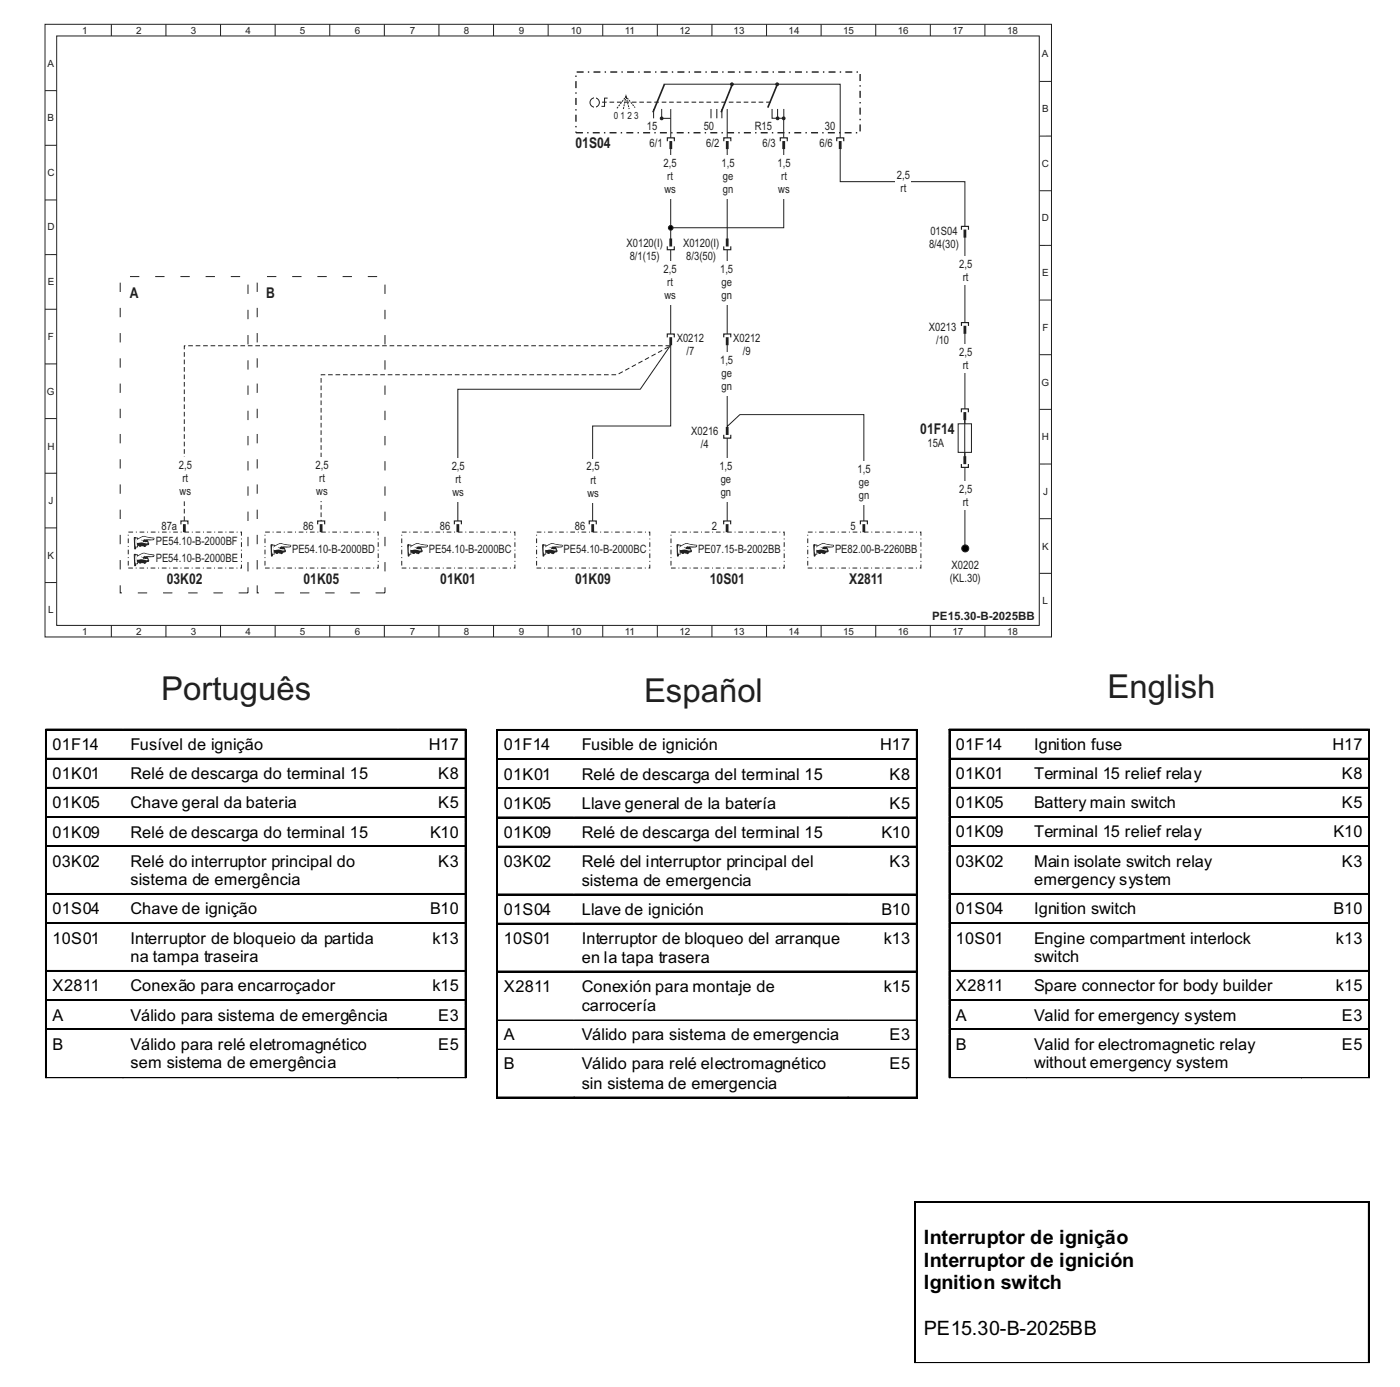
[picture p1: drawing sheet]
<svg xmlns="http://www.w3.org/2000/svg" width="300mm" height="297mm" viewBox="0 0 300 297" stroke-linecap="round" stroke-linejoin="round" font-family="sans-serif">
<g fill="none" stroke="#231f20" stroke-width=".21">
<path d="M9.6 5.2h215.7v131.2h-215.7zM12.1 7.7h210.6v126.2h-210.6zM12.2 19.4h-2.6M23.9 5.2v2.5M35.6 5.2v2.5M47.3 5.2v2.5M59 5.2v2.5M70.7 5.2v2.5M82.4 5.2v2.5M94.1 5.2v2.5M105.8 5.2v2.5M117.5 5.2v2.5"/>
<path d="M129.2 5.2v2.5M140.9 5.2v2.5M152.6 5.2v2.5M164.3 5.2v2.5M176 5.2v2.5M187.7 5.2v2.5M199.4 5.2v2.5M211.1 5.2v2.5M225.3 17.4h-2.5M12.2 31.1h-2.6M143.7 30.5v43.4l-6.5 9.5h-39.1v29.9M155.8 31.2v81.7"/>
<path d="M167.9 30.5v18.3h-24.2M180 31.1v7.8h26.8v79M225.3 29.1h-2.5M12.2 42.8h-2.6M12.2 54.5h-2.6M225.3 40.8h-2.5M225.3 52.5h-2.5M12.2 66.2h-2.6M12.2 77.9h-2.6M143.7 73.6v17.6h-16.7v21.3M225.3 64.2l-2.5 .1M225.3 76h-2.5"/>
<path d="M12.2 89.6h-2.6M155.8 91.3l2.8-2.5h26.5v23.7M225.3 87.7h-2.5M225.3 99.4h-2.5M12.2 101.3h-2.6M12.2 113h-2.6M225.3 111.1h-2.5M12.2 124.7h-2.6M23.9 133.9v2.5M35.6 133.9v2.5M47.3 133.9v2.5M59 133.9v2.5"/>
<path d="M70.7 133.9v2.5M82.4 133.9v2.5M94.1 133.9v2.5M105.8 133.9v2.5M117.5 133.9v2.5M129.2 133.9v2.5M140.9 133.9v2.5M152.6 133.9v2.5M164.3 133.9v2.5M176 133.9v2.5M187.7 133.9v2.5M199.4 133.9v2.5"/>
<path d="M211.1 133.9v2.5M225.3 122.8h-2.5"/>
</g>
<path d="M39.5 111.6v-37.6h104.2l-11.5 6.2h-63.4v32.3" fill="none" stroke="#231f20" stroke-width=".21" stroke-dasharray="1 .6" stroke-linecap="butt"/>
<g fill="#fff">
<path d="M191.9 35.9h3.4v6h-3.4z" fill-rule="evenodd"/>
<path d="M205.2 55h3.4v6h-3.4z" fill-rule="evenodd"/>
<path d="M205.2 73.8h3.4v6h-3.4z" fill-rule="evenodd"/>
<path d="M205.2 103.2h3.4v6h-3.4z" fill-rule="evenodd"/>
<path d="M142 33.2h3.3v9.4h-3.3z" fill-rule="evenodd"/>
<path d="M142 56h3.3v9.4h-3.3z" fill-rule="evenodd"/>
<path d="M154.1 56h3.3v9.4h-3.3z" fill-rule="evenodd"/>
<path d="M125.5 98.3h3.3v9.3h-3.3z" fill-rule="evenodd"/>
<path d="M96.6 98.1h3.2v9.3h-3.2z" fill-rule="evenodd"/>
<path d="M154.1 75.4h3.3v9.4h-3.3z" fill-rule="evenodd"/>
<path d="M153.9 98.2h3.3v9.3h-3.3z" fill-rule="evenodd"/>
<path d="M183.6 98.8h3.2v9.3h-3.2z" fill-rule="evenodd"/>
<path d="M67.4 98h3.3v9.3h-3.3z" fill-rule="evenodd"/>
<path d="M38.1 98h3.3v9.3h-3.3z" fill-rule="evenodd"/>
<path d="M154.4 33.2h3.3v9.4h-3.3z" fill-rule="evenodd"/>
<path d="M166.4 33.2h3.3v9.4h-3.3z" fill-rule="evenodd"/>
</g>
<path d="M173.1 113.9h24.2v7.7h-24.2z" fill="none" stroke="#231f20" stroke-width=".21" stroke-dasharray="1 .6 .2 .6" stroke-linecap="butt"/>
<path d="M178.4 116.7l.1 .1z" fill-rule="evenodd" fill="#fff"/>
<path d="M174.4 116.7h.7v.3l.6-.3a2.18 2.18 0 0 1 2 0l.8 .1 .1 .2-1.6 .1 .4 1-.5 .2-.3 .3-.5-.3-.4 .2h-.2l-.4-.3v.5h-.4l-.1 .4z" fill-rule="evenodd" fill="#231f20" stroke="#231f20" stroke-width=".21"/>
<g fill="#fff">
<path d="M174.7 116.8h.3v1.8h-.3z" fill-rule="evenodd"/>
<path d="M178.2 116.8h.4z" fill-rule="evenodd"/>
<path d="M174.9 117.2a2.22 2.22 0 0 1 2.8-.5l.8 .2-.5 .1-1.4-.1-.4 .4-.4-.2a1.15 1.15 0 0 0 1.3 .5l.2 .2a.79 .79 0 0 1-1-.1h-1.4l-.1-.3z" fill-rule="evenodd"/>
<path d="M184.6 111.6h1v.9h-1z" fill-rule="evenodd"/>
</g>
<path d="M185.9 112.3v-.7h-1.5v.7" fill="none" stroke="#231f20" stroke-width=".25"/>
<path d="M185.1 112.2v1.8" fill="none" stroke="#231f20" stroke-width=".6" stroke-linecap="butt"/>
<path d="M143.8 113.9h24.2v7.7h-24.2z" fill="none" stroke="#231f20" stroke-width=".21" stroke-dasharray="1 .6 .2 .6" stroke-linecap="butt"/>
<path d="M149.1 116.7l.1 .1z" fill-rule="evenodd" fill="#fff"/>
<path d="M145.1 116.7h.7v.3l.6-.3a2.18 2.18 0 0 1 2 0l.8 .1 .1 .2-1.6 .1 .4 1-.5 .2-.3 .3-.5-.3-.4 .2h-.2l-.4-.3v.5h-.4l-.1 .4z" fill-rule="evenodd" fill="#231f20" stroke="#231f20" stroke-width=".21"/>
<g fill="#fff">
<path d="M145.4 116.8h.3v1.8h-.3z" fill-rule="evenodd"/>
<path d="M148.9 116.8h.4z" fill-rule="evenodd"/>
<path d="M145.6 117.2a2.22 2.22 0 0 1 2.8-.5l.8 .2-.5 .1-1.4-.1-.4 .4-.4-.2a1.15 1.15 0 0 0 1.3 .5l.2 .2a.79 .79 0 0 1-1-.1h-1.4l-.1-.3z" fill-rule="evenodd"/>
<path d="M155.3 111.6h1v.9h-1z" fill-rule="evenodd"/>
</g>
<path d="M156.6 112.3v-.7h-1.5v.7" fill="none" stroke="#231f20" stroke-width=".25"/>
<path d="M155.8 112.2v1.8" fill="none" stroke="#231f20" stroke-width=".6" stroke-linecap="butt"/>
<path d="M86.1 113.9h24.2v7.7h-24.2z" fill="none" stroke="#231f20" stroke-width=".21" stroke-dasharray="1 .6 .2 .6" stroke-linecap="butt"/>
<path d="M91.4 116.7l.1 .1z" fill-rule="evenodd" fill="#fff"/>
<path d="M87.4 116.7h.7v.3l.6-.3a2.18 2.18 0 0 1 2 0l.8 .1 .1 .2-1.6 .1 .4 1-.5 .2-.3 .3-.5-.3-.4 .2h-.2l-.4-.3v.5h-.4l-.1 .4z" fill-rule="evenodd" fill="#231f20" stroke="#231f20" stroke-width=".21"/>
<g fill="#fff">
<path d="M87.7 116.8h.3v1.8h-.3z" fill-rule="evenodd"/>
<path d="M91.2 116.8h.4z" fill-rule="evenodd"/>
<path d="M87.9 117.2a2.22 2.22 0 0 1 2.8-.5l.8 .2-.5 .1-1.4-.1-.4 .4-.4-.2a1.15 1.15 0 0 0 1.3 .5l.2 .2a.79 .79 0 0 1-1-.1h-1.4l-.1-.3z" fill-rule="evenodd"/>
<path d="M97.6 111.6h1v.9h-1z" fill-rule="evenodd"/>
</g>
<path d="M98.9 112.3v-.7h-1.5v.7" fill="none" stroke="#231f20" stroke-width=".25"/>
<path d="M98.1 112.2v1.8" fill="none" stroke="#231f20" stroke-width=".6" stroke-linecap="butt"/>
<path d="M115 113.9h24.2v7.7h-24.2z" fill="none" stroke="#231f20" stroke-width=".21" stroke-dasharray="1 .6 .2 .6" stroke-linecap="butt"/>
<path d="M120.3 116.7l.1 .1z" fill-rule="evenodd" fill="#fff"/>
<path d="M116.3 116.7h.7v.3l.6-.3a2.18 2.18 0 0 1 2 0l.8 .1 .1 .2-1.6 .1 .4 1-.5 .2-.3 .3-.5-.3-.4 .2h-.2l-.4-.3v.5h-.4l-.1 .4z" fill-rule="evenodd" fill="#231f20" stroke="#231f20" stroke-width=".21"/>
<g fill="#fff">
<path d="M116.6 116.8h.3v1.8h-.3z" fill-rule="evenodd"/>
<path d="M120.1 116.8h.4z" fill-rule="evenodd"/>
<path d="M116.8 117.2a2.22 2.22 0 0 1 2.8-.5l.8 .2-.5 .1-1.4-.1-.4 .4-.4-.2a1.15 1.15 0 0 0 1.3 .5l.2 .2a.79 .79 0 0 1-1-.1h-1.4l-.1-.3z" fill-rule="evenodd"/>
<path d="M126.5 111.6h1v.9h-1z" fill-rule="evenodd"/>
</g>
<path d="M127.8 112.3v-.7h-1.5v.7" fill="none" stroke="#231f20" stroke-width=".25"/>
<path d="M127 112.2v1.8" fill="none" stroke="#231f20" stroke-width=".6" stroke-linecap="butt"/>
<path d="M56.8 113.9h24.2v7.7h-24.2z" fill="none" stroke="#231f20" stroke-width=".21" stroke-dasharray="1 .6 .2 .6" stroke-linecap="butt"/>
<path d="M62.1 116.7l.1 .1z" fill-rule="evenodd" fill="#fff"/>
<path d="M58.1 116.7h.7v.3l.6-.3a2.18 2.18 0 0 1 2 0l.8 .1 .1 .2-1.6 .1 .4 1-.5 .2-.3 .3-.5-.3-.4 .2h-.2l-.4-.3v.5h-.4l-.1 .4z" fill-rule="evenodd" fill="#231f20" stroke="#231f20" stroke-width=".21"/>
<g fill="#fff">
<path d="M58.4 116.8h.3v1.8h-.3z" fill-rule="evenodd"/>
<path d="M61.9 116.8h.4z" fill-rule="evenodd"/>
<path d="M58.6 117.2a2.22 2.22 0 0 1 2.8-.5l.8 .2-.5 .1-1.4-.1-.4 .4-.4-.2a1.15 1.15 0 0 0 1.3 .5l.2 .2a.79 .79 0 0 1-1-.1h-1.4l-.1-.3z" fill-rule="evenodd"/>
<path d="M68.3 111.6h1v.9h-1z" fill-rule="evenodd"/>
</g>
<path d="M69.6 112.3v-.7h-1.5v.7" fill="none" stroke="#231f20" stroke-width=".25"/>
<path d="M68.8 112.2v1.8" fill="none" stroke="#231f20" stroke-width=".6" stroke-linecap="butt"/>
<path d="M27.5 113.9h24.2v7.7h-24.2z" fill="none" stroke="#231f20" stroke-width=".21" stroke-dasharray="1 .6 .2 .6" stroke-linecap="butt"/>
<path d="M32.8 118.8h.1z" fill-rule="evenodd" fill="#fff"/>
<path d="M28.8 118.7l.6 .1 .1 .2 .6-.2a2.18 2.18 0 0 1 2 0h.8l.1 .3-1.6 .1 .4 1-.5 .1-.3 .3-.5-.3-.4 .3-.2-.1-.4-.3-.1 .5h-.3l-.1 .5z" fill-rule="evenodd" fill="#231f20" stroke="#231f20" stroke-width=".21"/>
<g fill="#fff">
<path d="M29 118.9h.4v1.8h-.3z" fill-rule="evenodd"/>
<path d="M32.6 118.8h.4z" fill-rule="evenodd"/>
<path d="M29.3 119.3a2.22 2.22 0 0 1 2.8-.5l.8 .2-.5 .1-1.4-.1-.4 .3-.4-.1a1.15 1.15 0 0 0 1.3 .5l.2 .1a.79 .79 0 0 1-1 0h-1.4l-.1-.3z" fill-rule="evenodd"/>
<path d="M39 111.6h1v.9h-1z" fill-rule="evenodd"/>
</g>
<path d="M40.3 112.3v-.7h-1.5v.7" fill="none" stroke="#231f20" stroke-width=".25"/>
<path d="M39.5 112.2v1.8" fill="none" stroke="#231f20" stroke-width=".6" stroke-linecap="butt"/>
<path d="M32.8 115.2h.1z" fill-rule="evenodd" fill="#fff"/>
<path d="M28.8 115.1l.7 .1v.2l.6-.2a2.18 2.18 0 0 1 2 0h.8l.1 .3-1.6 .1 .4 1-.5 .1-.3 .3-.5-.3-.4 .3-.2-.1-.4-.3v.5h-.4l-.1 .5z" fill-rule="evenodd" fill="#231f20" stroke="#231f20" stroke-width=".21"/>
<g fill="#fff">
<path d="M29.1 115.3h.3v1.8h-.3z" fill-rule="evenodd"/>
<path d="M32.6 115.2h.4z" fill-rule="evenodd"/>
<path d="M29.3 115.7a2.22 2.22 0 0 1 2.8-.5l.8 .1-.5 .2-1.4-.1-.4 .3-.4-.1a1.15 1.15 0 0 0 1.3 .5l.2 .1a.79 .79 0 0 1-1 0h-1.4l-.1-.3z" fill-rule="evenodd"/>
<path d="M206.2 48.5h1.1v.9h-1.1z" fill-rule="evenodd"/>
</g>
<path d="M207.5 49.2v-.7h-1.5v.7" fill="none" stroke="#231f20" stroke-width=".25"/>
<path d="M206.8 49.2v1.7" fill="none" stroke="#231f20" stroke-width=".6" stroke-linecap="butt"/>
<path d="M206.2 69.1h1.1v.9h-1.1z" fill-rule="evenodd" fill="#fff"/>
<path d="M207.5 69.8v-.7h-1.5v.7" fill="none" stroke="#231f20" stroke-width=".25"/>
<path d="M206.8 69.8v1.7" fill="none" stroke="#231f20" stroke-width=".6" stroke-linecap="butt"/>
<path d="M143.2 71.5h1.1v1h-1.1z" fill-rule="evenodd" fill="#fff"/>
<path d="M144.5 72.2v-.7h-1.5v.7" fill="none" stroke="#231f20" stroke-width=".25"/>
<path d="M143.7 72.2v1.7" fill="none" stroke="#231f20" stroke-width=".6" stroke-linecap="butt"/>
<path d="M155.3 71.5h1.1v1h-1.1z" fill-rule="evenodd" fill="#fff"/>
<path d="M156.6 72.2v-.7h-1.5v.7" fill="none" stroke="#231f20" stroke-width=".25"/>
<path d="M155.8 72.2v1.7" fill="none" stroke="#231f20" stroke-width=".6" stroke-linecap="butt"/>
<path d="M155.3 92.9h1.1v.9h-1.1z" fill-rule="evenodd" fill="#fff"/>
<path d="M155.1 93.1v.7h1.5v-.7" fill="none" stroke="#231f20" stroke-width=".25"/>
<path d="M155.8 91.4v1.7" fill="none" stroke="#231f20" stroke-width=".6" stroke-linecap="butt"/>
<path d="M143.2 52.5h1.1v1h-1.1z" fill-rule="evenodd" fill="#fff"/>
<path d="M143 52.8v.7h1.5v-.7" fill="none" stroke="#231f20" stroke-width=".25"/>
<path d="M143.7 51.1v1.7" fill="none" stroke="#231f20" stroke-width=".6" stroke-linecap="butt"/>
<path d="M155.3 52.5h1.1v1h-1.1z" fill-rule="evenodd" fill="#fff"/>
<path d="M155.1 52.8v.7h1.5v-.7" fill="none" stroke="#231f20" stroke-width=".25"/>
<path d="M155.8 51.1v1.7" fill="none" stroke="#231f20" stroke-width=".6" stroke-linecap="butt"/>
<path d="M205.3 90.7h2.9v6.2h-2.9z" fill-rule="evenodd" fill="#fff" stroke="#231f20" stroke-width=".21"/>
<path d="M206.7 89.3v9.5" fill="none" stroke="#231f20" stroke-width=".21"/>
<path d="M206.2 87.6h1.1v.9h-1.1z" fill-rule="evenodd" fill="#fff"/>
<path d="M207.5 88.3v-.7h-1.5v.7" fill="none" stroke="#231f20" stroke-width=".25"/>
<path d="M206.8 88.2v1.8" fill="none" stroke="#231f20" stroke-width=".6" stroke-linecap="butt"/>
<path d="M206.2 99.1h1.1v1h-1.1z" fill-rule="evenodd" fill="#fff"/>
<path d="M206 99.4v.7h1.5v-.7" fill="none" stroke="#231f20" stroke-width=".25"/>
<path d="M206.8 97.7v1.7" fill="none" stroke="#231f20" stroke-width=".6" stroke-linecap="butt"/>
<g fill="#000" stroke="#231f20" stroke-width=".21">
<circle cx="143.7" cy="48.8" r=".5"/>
<circle cx="206.8" cy="117.4" r=".75"/>
</g>
<path d="M142.2 18h37.8v12.3M165.4 23.3v2h2.5v4.5M166.6 23.3v2M168 23.3v2" fill="none" stroke="#231f20" stroke-width=".21"/>
<path d="M127.4 21.9h37.7" fill="none" stroke="#231f20" stroke-width=".21" stroke-dasharray="1 .6" stroke-linecap="butt"/>
<path d="M166.6 18l-2.1 5" fill="none" stroke="#231f20" stroke-width=".35"/>
<path d="M132.2 23.2l1.9-2.5 2 2.3M133.6 23.3l.5-2.7 .7 2.7" fill="none" stroke="#231f20" stroke-width=".21" stroke-dasharray=".4 .2" stroke-linecap="butt"/>
<circle cx="127.4" cy="21.9" r="1" fill="#fff" stroke="#231f20" stroke-width=".21"/>
<path d="M127.3 20.8h.3v2.3h-.3z" fill-rule="evenodd" fill="#fff"/>
<path d="M130.2 21h-.7v1.8h-.6M140.1 23.3v2M141.8 23.3v2h1.9M143.7 23.3v6.6M152.4 23.3v2M153.6 23.3v2M154.7 23.3v2M155.8 23.3v6.8" fill="none" stroke="#231f20" stroke-width=".21"/>
<path d="M123.4 15.4h60.9v13h-60.9z" fill="none" stroke="#231f20" stroke-width=".3" stroke-dasharray="1.5 .9 .3 .9" stroke-linecap="butt"/>
<path d="M142.4 18l-2.5 6.1M156.9 18.1l-2.4 5.9" fill="none" stroke="#231f20" stroke-width=".35"/>
<g fill="#231f20" stroke="#231f20" stroke-width=".21">
<circle cx="141.8" cy="25.3" r=".3"/>
<circle cx="156.8" cy="18" r=".3"/>
<circle cx="166.5" cy="18" r=".3"/>
<circle cx="167.9" cy="25.3" r=".3"/>
<circle cx="166.6" cy="25.3" r=".3"/>
</g>
<path d="M143.2 29.5h1.1v1h-1.1z" fill-rule="evenodd" fill="#fff"/>
<path d="M144.5 30.2v-.7h-1.5v.7" fill="none" stroke="#231f20" stroke-width=".25"/>
<path d="M143.7 30.2v1.7" fill="none" stroke="#231f20" stroke-width=".6" stroke-linecap="butt"/>
<path d="M155.3 29.5h1.1v1h-1.1z" fill-rule="evenodd" fill="#fff"/>
<path d="M156.6 30.2v-.7h-1.5v.7" fill="none" stroke="#231f20" stroke-width=".25"/>
<path d="M155.8 30.2v1.7" fill="none" stroke="#231f20" stroke-width=".6" stroke-linecap="butt"/>
<path d="M167.4 29.5h1.1v1h-1.1z" fill-rule="evenodd" fill="#fff"/>
<path d="M168.7 30.2v-.7h-1.5v.7" fill="none" stroke="#231f20" stroke-width=".25"/>
<path d="M167.9 30.2v1.7" fill="none" stroke="#231f20" stroke-width=".6" stroke-linecap="butt"/>
<path d="M179.5 29.5h1.1v1h-1.1z" fill-rule="evenodd" fill="#fff"/>
<path d="M180.8 30.2v-.7h-1.5v.7" fill="none" stroke="#231f20" stroke-width=".25"/>
<path d="M180 30.2v1.7" fill="none" stroke="#231f20" stroke-width=".6" stroke-linecap="butt"/>
<g fill="#000">
<path d="M9.7 156.1h.3v1.3h-.3z" fill-rule="evenodd"/>
<path d="M9.7 156.1h.3v.3h-.3z" fill-rule="evenodd"/>
<path d="M26.2 156.1h.3v.3h-.3z" fill-rule="evenodd"/>
<path d="M85.2 156.1h.2v.3h-.2z" fill-rule="evenodd"/>
<path d="M99.7 156.1h.2v1.3h-.2z" fill-rule="evenodd"/>
<path d="M99.7 156.1h.2v.3h-.2z" fill-rule="evenodd"/>
<path d="M9.7 162.4h.3v1.2h-.3z" fill-rule="evenodd"/>
<path d="M9.7 168.6h.3v1.3h-.3z" fill-rule="evenodd"/>
<path d="M9.7 174.8h.3v1.3h-.3z" fill-rule="evenodd"/>
<path d="M26.2 162.4h.3v.2h-.3z" fill-rule="evenodd"/>
<path d="M26.2 168.6h.3v.3h-.3z" fill-rule="evenodd"/>
<path d="M26.2 174.8h.3v.3h-.3z" fill-rule="evenodd"/>
<path d="M85.2 162.4h.2v.2h-.2z" fill-rule="evenodd"/>
<path d="M85.2 168.6h.2v.3h-.2z" fill-rule="evenodd"/>
<path d="M85.2 174.8h.2v.3h-.2z" fill-rule="evenodd"/>
<path d="M99.7 162.4h.2v1.2h-.2z" fill-rule="evenodd"/>
<path d="M99.7 168.6h.2v1.3h-.2z" fill-rule="evenodd"/>
<path d="M99.7 174.8h.2v1.3h-.2z" fill-rule="evenodd"/>
<path d="M9.7 181.1h.3v1.2h-.3z" fill-rule="evenodd"/>
<path d="M9.7 191.3h.3v1.3h-.3z" fill-rule="evenodd"/>
<path d="M9.7 197.6h.3v1.2h-.3z" fill-rule="evenodd"/>
<path d="M26.2 181.1h.3v.2h-.3z" fill-rule="evenodd"/>
<path d="M26.2 191.3h.3v.3h-.3z" fill-rule="evenodd"/>
<path d="M26.2 197.6h.3v.2h-.3z" fill-rule="evenodd"/>
<path d="M85.2 181.1h.2v.2h-.2z" fill-rule="evenodd"/>
<path d="M85.2 191.3h.2v.3h-.2z" fill-rule="evenodd"/>
<path d="M85.2 197.6h.2v.2h-.2z" fill-rule="evenodd"/>
<path d="M99.7 181.1h.2v1.2h-.2z" fill-rule="evenodd"/>
<path d="M99.7 191.3h.2v1.3h-.2z" fill-rule="evenodd"/>
<path d="M99.7 197.6h.2v1.2h-.2z" fill-rule="evenodd"/>
<path d="M9.7 207.8h.3v1.3h-.3z" fill-rule="evenodd"/>
<path d="M9.7 214h.3v1.3h-.3z" fill-rule="evenodd"/>
<path d="M26.2 207.8h.3v.3h-.3z" fill-rule="evenodd"/>
<path d="M26.2 214h.3v.3h-.3z" fill-rule="evenodd"/>
<path d="M85.2 207.8h.2v.3h-.2z" fill-rule="evenodd"/>
<path d="M85.2 214h.2v.3h-.2z" fill-rule="evenodd"/>
<path d="M99.7 207.8h.2v1.3h-.2z" fill-rule="evenodd"/>
<path d="M99.7 214h.2v1.3h-.2z" fill-rule="evenodd"/>
<path d="M9.7 220.3h.3v1.2h-.3z" fill-rule="evenodd"/>
<path d="M9.7 230.8h.3z" fill-rule="evenodd"/>
<path d="M9.7 230.8h.3z" fill-rule="evenodd"/>
<path d="M26.2 220.3h.3v.2h-.3z" fill-rule="evenodd"/>
<path d="M26.2 230.8h.3z" fill-rule="evenodd"/>
<path d="M85.2 220.3h.2v.2h-.2z" fill-rule="evenodd"/>
<path d="M99.7 220.3h.2v1.2h-.2z" fill-rule="evenodd"/>
<path d="M99.7 230.8h.2z" fill-rule="evenodd"/>
<path d="M99.7 230.8h.2z" fill-rule="evenodd"/>
<path d="M196 257.3h.2v.3h-.2z" fill-rule="evenodd"/>
<path d="M196 257.3h.2v.3h-.2z" fill-rule="evenodd"/>
<path d="M293.2 257.3h.3v.3h-.3z" fill-rule="evenodd"/>
<path d="M293.2 257.3h.3v.3h-.3z" fill-rule="evenodd"/>
<path d="M196 291.8h.2z" fill-rule="evenodd"/>
<path d="M196 291.8h.2z" fill-rule="evenodd"/>
<path d="M293.2 291.8h.3z" fill-rule="evenodd"/>
<path d="M293.2 291.8h.3z" fill-rule="evenodd"/>
</g>
<g fill="none" stroke="#000" stroke-width=".21">
<path d="M26.2 156.1v.3M85.2 156.1v.3M99.7 156.1v74.7M99.9 156.1h-90.2v74.7h90.2M10 162.4h89.7M10 168.6h89.7M10 174.8h89.7M26.2 162.4v.2M26.2 168.6v.3M26.2 174.8v.3M85.2 162.4v.2M85.2 168.6v.3"/>
<path d="M85.2 174.8v.3M10 181.1h89.7M10 191.3h89.7M10 197.6h89.7M26.2 181.1v.2M26.2 191.3v.3M26.2 197.6v.2M85.2 181.1v.2M85.2 191.3v.3M85.2 197.6v.2M10 207.8h89.7M10 214h89.7"/>
<path d="M26.2 207.8v.3M26.2 214v.3M85.2 207.8v.3M85.2 214v.3M10 220.3h89.7M26.2 220.3v.2M85.2 230.8h.1M85.2 220.3v.2M293.2 257.3v34.5M293.5 257.3h-97.5v34.5h97.5"/>
</g>
<g fill="none" stroke="#000" stroke-width=".25">
<path d="M9.9 157.4v5M10 156.2h16.2M26.5 156.2h58.7M85.4 156.2h14.3M99.8 157.4v5M9.9 163.6v5M9.9 169.9v4.9M9.9 176.1v5M10 162.5h16.2M10 168.7h16.2M10 175h16.2M26.5 162.5h58.7"/>
<path d="M26.5 168.7h58.7M26.5 175h58.7M85.4 162.5h14.3M85.4 168.7h14.3M85.4 175h14.3M99.8 163.6v5M99.8 169.9v4.9M99.8 176.1v5M9.9 182.3v9M9.9 192.6v5M9.9 198.8v9M10 181.2h16.2"/>
<path d="M10 191.4h16.2M10 197.7h16.2M26.5 181.2h58.7M26.5 191.4h58.7M26.5 197.7h58.7M85.4 181.2h14.3M85.4 191.4h14.3M85.4 197.7h14.3M99.8 182.3v9M99.8 192.6v5M99.8 198.8v9M9.9 209.1v4.9"/>
<path d="M9.9 215.3v5M10 207.9h16.2M10 214.2h16.2M26.5 207.9h58.7M26.5 214.2h58.7M85.4 207.9h14.3M85.4 214.2h14.3M99.8 209.1v4.9M99.8 215.3v5M9.9 221.5v9.3M10 220.4h16.2M26.5 220.4h58.7"/>
<path d="M85.4 220.4h14.3M99.8 221.5v9.3M196.1 257.6v34.2M196.2 257.5h97M293.4 257.6v34.2"/>
</g>
<g fill="#000">
<path d="M106.4 156.2h.3v1.2h-.3z" fill-rule="evenodd"/>
<path d="M106.4 156.2h.3v.2h-.3z" fill-rule="evenodd"/>
<path d="M122.9 156.2h.3v.2h-.3z" fill-rule="evenodd"/>
<path d="M181.9 156.2h.2v.2h-.2z" fill-rule="evenodd"/>
<path d="M196.4 156.2h.2v1.2h-.2z" fill-rule="evenodd"/>
<path d="M196.4 156.2h.2v.2h-.2z" fill-rule="evenodd"/>
<path d="M106.4 162.4h.3v1.3h-.3z" fill-rule="evenodd"/>
<path d="M106.4 168.7h.3v1.2h-.3z" fill-rule="evenodd"/>
<path d="M106.4 174.9h.3v1.3h-.3z" fill-rule="evenodd"/>
<path d="M122.9 162.4h.3v.3h-.3z" fill-rule="evenodd"/>
<path d="M122.9 168.7h.3v.2h-.3z" fill-rule="evenodd"/>
<path d="M122.9 174.9h.3v.3h-.3z" fill-rule="evenodd"/>
<path d="M181.9 162.4h.2v.3h-.2z" fill-rule="evenodd"/>
<path d="M181.9 168.7h.2v.2h-.2z" fill-rule="evenodd"/>
<path d="M181.9 174.9h.2v.3h-.2z" fill-rule="evenodd"/>
<path d="M196.4 162.4h.2v1.3h-.2z" fill-rule="evenodd"/>
<path d="M196.4 168.7h.2v1.2h-.2z" fill-rule="evenodd"/>
<path d="M196.4 174.9h.2v1.3h-.2z" fill-rule="evenodd"/>
<path d="M106.4 181.2h.3v1.2h-.3z" fill-rule="evenodd"/>
<path d="M106.4 191.4h.3v1.3h-.3z" fill-rule="evenodd"/>
<path d="M106.4 197.7h.3v1.2h-.3z" fill-rule="evenodd"/>
<path d="M122.9 181.2h.3v.2h-.3z" fill-rule="evenodd"/>
<path d="M122.9 191.4h.3v.3h-.3z" fill-rule="evenodd"/>
<path d="M122.9 197.7h.3v.2h-.3z" fill-rule="evenodd"/>
<path d="M181.9 181.2h.2v.2h-.2z" fill-rule="evenodd"/>
<path d="M181.9 191.4h.2v.3h-.2z" fill-rule="evenodd"/>
<path d="M181.9 197.7h.2v.2h-.2z" fill-rule="evenodd"/>
<path d="M196.4 181.2h.2v1.2h-.2z" fill-rule="evenodd"/>
<path d="M196.4 191.4h.2v1.3h-.2z" fill-rule="evenodd"/>
<path d="M196.4 197.7h.2v1.2h-.2z" fill-rule="evenodd"/>
<path d="M106.4 207.9h.3v1.3h-.3z" fill-rule="evenodd"/>
<path d="M106.4 218.4h.3v1h-.3z" fill-rule="evenodd"/>
<path d="M122.9 207.9h.3v.3h-.3z" fill-rule="evenodd"/>
<path d="M122.9 218.4h.3z" fill-rule="evenodd"/>
<path d="M181.9 207.9h.2v.3h-.2z" fill-rule="evenodd"/>
<path d="M181.9 218.4h.2z" fill-rule="evenodd"/>
<path d="M196.4 207.9h.2v1.3h-.2z" fill-rule="evenodd"/>
<path d="M196.4 218.4h.2v1h-.2z" fill-rule="evenodd"/>
<path d="M106.4 224.7h.3v1h-.3z" fill-rule="evenodd"/>
<path d="M106.4 234.9h.3v.3h-.3z" fill-rule="evenodd"/>
<path d="M106.4 234.9h.3v.3h-.3z" fill-rule="evenodd"/>
<path d="M122.9 224.7h.3z" fill-rule="evenodd"/>
<path d="M122.9 234.9h.3v.3h-.3z" fill-rule="evenodd"/>
<path d="M181.6 234.9h.3v.3h-.3z" fill-rule="evenodd"/>
<path d="M181.9 224.7h.2z" fill-rule="evenodd"/>
<path d="M196.4 224.7h.2v1h-.2z" fill-rule="evenodd"/>
<path d="M196.4 234.9h.2v.3h-.2z" fill-rule="evenodd"/>
<path d="M196.4 234.9h.2v.3h-.2z" fill-rule="evenodd"/>
</g>
<g fill="none" stroke="#000" stroke-width=".21">
<path d="M122.9 156.2v.2M181.9 156.2v.2M196.4 156.2v79M196.6 156.2h-90.2v79M106.7 162.4h89.7M106.7 168.7h89.7M106.7 174.9h89.7M122.9 162.4v.3M122.9 168.7v.2M122.9 174.9v.3M181.9 162.4v.3M181.9 168.7v.2"/>
<path d="M181.9 174.9v.3M106.7 181.2h89.7M106.7 191.4h89.7M106.7 197.7h89.7M122.9 181.2v.2M122.9 191.4v.3M122.9 197.7v.2M181.9 181.2v.2M181.9 191.4v.3M181.9 197.7v.2M106.7 207.9h89.7M106.7 218.4h89.7"/>
<path d="M122.9 207.9v.3M181.9 207.9v.3M106.4 234.9h90.2M106.7 224.7h89.7M122.9 234.9v.3M181.6 234.9v.3"/>
</g>
<g fill="none" stroke="#000" stroke-width=".25">
<path d="M106.6 157.4v5M106.7 156.3h16.2M123.2 156.3h58.7M182.1 156.3h14.3M196.5 157.4v5M106.6 163.7v5M106.6 169.9v5M106.6 176.2v5M106.7 162.6h16.2M106.7 168.8h16.2M106.7 175.1h16.2M123.2 162.6h58.7"/>
<path d="M123.2 168.8h58.7M123.2 175.1h58.7M182.1 162.6h14.3M182.1 168.8h14.3M182.1 175.1h14.3M196.5 163.7v5M196.5 169.9v5M196.5 176.2v5M106.6 182.4v9M106.6 192.7v5M106.6 198.9v9M106.7 181.3h16.2"/>
<path d="M106.7 191.6h16.2M106.7 197.8h16.2M123.2 181.3h58.7M123.2 191.6h58.7M123.2 197.8h58.7M182.1 181.3h14.3M182.1 191.6h14.3M182.1 197.8h14.3M196.5 182.4v9M196.5 192.7v5M196.5 198.9v9M106.6 209.2v9.2"/>
<path d="M106.6 219.4v5.3M106.7 208h16.2M123.2 208h58.7M182.1 208h14.3M196.5 209.2v9.2M196.5 219.4v5.3M106.6 225.7v9.2M106.7 235h89.7M196.5 225.7v9.2"/>
</g>
<g fill="#000">
<path d="M203.3 156.1h.3v1.3h-.3z" fill-rule="evenodd"/>
<path d="M203.3 156.1h.3v.3h-.3z" fill-rule="evenodd"/>
<path d="M219.8 156.1h.3v.3h-.3z" fill-rule="evenodd"/>
<path d="M278.8 156.1h.2v.3h-.2z" fill-rule="evenodd"/>
<path d="M293.3 156.1h.2v1.3h-.2z" fill-rule="evenodd"/>
<path d="M293.3 156.1h.2v.3h-.2z" fill-rule="evenodd"/>
<path d="M203.3 162.4h.3v1.2h-.3z" fill-rule="evenodd"/>
<path d="M203.3 168.6h.3v1.2h-.3z" fill-rule="evenodd"/>
<path d="M203.3 174.8h.3v1.3h-.3z" fill-rule="evenodd"/>
<path d="M219.8 162.4h.3v.2h-.3z" fill-rule="evenodd"/>
<path d="M219.8 168.6h.3v.2h-.3z" fill-rule="evenodd"/>
<path d="M219.8 174.8h.3v.3h-.3z" fill-rule="evenodd"/>
<path d="M278.8 162.4h.2v.2h-.2z" fill-rule="evenodd"/>
<path d="M278.8 168.6h.2v.2h-.2z" fill-rule="evenodd"/>
<path d="M278.8 174.8h.2v.3h-.2z" fill-rule="evenodd"/>
<path d="M293.3 162.4h.2v1.2h-.2z" fill-rule="evenodd"/>
<path d="M293.3 168.6h.2v1.2h-.2z" fill-rule="evenodd"/>
<path d="M293.3 174.8h.2v1.3h-.2z" fill-rule="evenodd"/>
<path d="M203.3 181.1h.3v1.2h-.3z" fill-rule="evenodd"/>
<path d="M203.3 191.3h.3v1.3h-.3z" fill-rule="evenodd"/>
<path d="M203.3 197.6h.3v1.2h-.3z" fill-rule="evenodd"/>
<path d="M219.8 181.1h.3v.2h-.3z" fill-rule="evenodd"/>
<path d="M219.8 191.3h.3v.3h-.3z" fill-rule="evenodd"/>
<path d="M219.8 197.6h.3v.2h-.3z" fill-rule="evenodd"/>
<path d="M278.8 181.1h.2v.2h-.2z" fill-rule="evenodd"/>
<path d="M278.8 191.3h.2v.3h-.2z" fill-rule="evenodd"/>
<path d="M278.8 197.6h.2v.2h-.2z" fill-rule="evenodd"/>
<path d="M293.3 181.1h.2v1.2h-.2z" fill-rule="evenodd"/>
<path d="M293.3 191.3h.2v1.3h-.2z" fill-rule="evenodd"/>
<path d="M293.3 197.6h.2v1.2h-.2z" fill-rule="evenodd"/>
<path d="M203.3 207.8h.3v1.2h-.3z" fill-rule="evenodd"/>
<path d="M203.3 214h.3v1.3h-.3z" fill-rule="evenodd"/>
<path d="M219.8 207.8h.3v.2h-.3z" fill-rule="evenodd"/>
<path d="M219.8 214h.3v.3h-.3z" fill-rule="evenodd"/>
<path d="M278.8 207.8h.2v.2h-.2z" fill-rule="evenodd"/>
<path d="M278.8 214h.2v.3h-.2z" fill-rule="evenodd"/>
<path d="M293.3 207.8h.2v1.2h-.2z" fill-rule="evenodd"/>
<path d="M293.3 214h.2v1.3h-.2z" fill-rule="evenodd"/>
<path d="M203.3 220.3h.3v1.2h-.3z" fill-rule="evenodd"/>
<path d="M203.3 230.8h.3z" fill-rule="evenodd"/>
<path d="M203.3 230.8h.3z" fill-rule="evenodd"/>
<path d="M219.8 220.3h.3v.2h-.3z" fill-rule="evenodd"/>
<path d="M219.8 230.8h.3z" fill-rule="evenodd"/>
<path d="M278.8 220.3h.2v.2h-.2z" fill-rule="evenodd"/>
<path d="M293.3 220.3h.2v1.2h-.2z" fill-rule="evenodd"/>
<path d="M293.3 230.8h.2z" fill-rule="evenodd"/>
<path d="M293.3 230.8h.2z" fill-rule="evenodd"/>
</g>
<g fill="none" stroke="#000" stroke-width=".21">
<path d="M219.8 156.1v.3M278.8 156.1v.3M293.3 156.1v74.7M293.5 156.1h-90.2v74.7h90.2M203.6 162.4h89.7M203.6 168.6h89.7M203.6 174.8h89.7M219.8 162.4v.2M219.8 168.6v.2M219.8 174.8v.3M278.8 162.4v.2M278.8 168.6v.2"/>
<path d="M278.8 174.8v.3M203.6 181.1h89.7M203.6 191.3h89.7M203.6 197.6h89.7M219.8 181.1v.2M219.8 191.3v.3M219.8 197.6v.2M278.8 181.1v.2M278.8 191.3v.3M278.8 197.6v.2M203.6 207.8h89.7M203.6 214h89.7"/>
<path d="M219.8 207.8v.2M219.8 214v.3M278.8 207.8v.2M278.8 214v.3M203.6 220.3h89.7M219.8 220.3v.2M278.8 230.8h.1M278.8 220.3v.2"/>
</g>
<g fill="none" stroke="#000" stroke-width=".25">
<path d="M203.5 157.4v5M203.6 156.2h16.2M220.1 156.2h58.7M279 156.2h14.3M293.4 157.4v5M203.5 163.6v5M203.5 169.8v5M203.5 176.1v5M203.6 162.5h16.2M203.6 168.7h16.2M203.6 175h16.2M220.1 162.5h58.7"/>
<path d="M220.1 168.7h58.7M220.1 175h58.7M279 162.5h14.3M279 168.7h14.3M279 175h14.3M293.4 163.6v5M293.4 169.8v5M293.4 176.1v5M203.5 182.3v9M203.5 192.6v5M203.5 198.8v9M203.6 181.2h16.2"/>
<path d="M203.6 191.4h16.2M203.6 197.7h16.2M220.1 181.2h58.7M220.1 191.4h58.7M220.1 197.7h58.7M279 181.2h14.3M279 191.4h14.3M279 197.7h14.3M293.4 182.3v9M293.4 192.6v5M293.4 198.8v9M203.5 209v5"/>
<path d="M203.5 215.3v5M203.6 207.9h16.2M203.6 214.2h16.2M220.1 207.9h58.7M220.1 214.2h58.7M279 207.9h14.3M279 214.2h14.3M293.4 209v5M293.4 215.3v5M203.5 221.5v9.3M203.6 220.4h16.2M220.1 220.4h58.7"/>
<path d="M279 220.4h14.3M293.4 221.5v9.3"/>
</g>
<path d="M25.8 59.2h27.3v67.8h-27.3zM55.1 59.2h27.4v67.8h-27.4z" fill="none" stroke="#231f20" stroke-width=".21" stroke-dasharray="2 3.4" stroke-linecap="butt"/>
<g font-size="7.1" fill="#231f20">
<text x="34.6" y="149.9">Português</text>
<text x="237.3" y="149.5">English</text>
<text x="138" y="150.3">Español</text>
</g>
<g font-size="4.2">
<text x="198" y="266.3">Interruptor de ignição</text>
<text x="198" y="271.3">Interruptor de ignición</text>
<text x="198" y="276.1">Ignition switch</text>
<text x="198" y="285.8">PE15.30-B-2025BB</text>
</g>
<g font-size="3.5">
<text x="11.2" y="160.6">01F14</text>
<text x="28" y="160.6">Fusível de ignição</text>
<text x="91.9" y="160.6">H17</text>
<text x="107.9" y="160.7">01F14</text>
<text x="124.7" y="160.7">Fusible de ignición</text>
<text x="188.6" y="160.7">H17</text>
<text x="204.8" y="160.6">01F14</text>
<text x="221.6" y="160.6">Ignition fuse</text>
<text x="285.5" y="160.6">H17</text>
<text x="11.2" y="166.9">01K01</text>
<text x="28" y="166.9">Relé de descarga do terminal 15</text>
<text x="93.9" y="166.9">K8</text>
<text x="107.9" y="166.9">01K01</text>
<text x="124.7" y="166.9">Relé de descarga del terminal 15</text>
<text x="190.6" y="166.9">K8</text>
<text x="204.8" y="166.8">01K01</text>
<text x="221.6" y="166.8">Terminal 15 relief relay</text>
<text x="287.5" y="166.8">K8</text>
<text x="11.2" y="173.1">01K05</text>
<text x="28" y="173.1">Chave geral da bateria</text>
<text x="93.9" y="173.1">K5</text>
<text x="107.9" y="173.2">01K05</text>
<text x="124.7" y="173.2">Llave general de la batería</text>
<text x="190.6" y="173.2">K5</text>
<text x="204.8" y="173.1">01K05</text>
<text x="221.6" y="173.1">Battery main switch</text>
<text x="287.5" y="173.1">K5</text>
<text x="11.2" y="179.3">01K09</text>
<text x="28" y="179.3">Relé de descarga do terminal 15</text>
<text x="92.2" y="179.3">K10</text>
<text x="107.9" y="179.4">01K09</text>
<text x="124.7" y="179.4">Relé de descarga del terminal 15</text>
<text x="188.9" y="179.4">K10</text>
<text x="204.8" y="179.3">01K09</text>
<text x="221.6" y="179.3">Terminal 15 relief relay</text>
<text x="285.8" y="179.3">K10</text>
<text x="11.2" y="185.6">03K02</text>
<text x="28" y="185.6">Relé do interruptor principal do</text>
<text x="93.9" y="185.6">K3</text>
<text x="107.9" y="185.7">03K02</text>
<text x="124.7" y="185.7">Relé del interruptor principal del</text>
<text x="190.6" y="185.7">K3</text>
<text x="204.8" y="185.6">03K02</text>
<text x="221.6" y="185.6">Main isolate switch relay</text>
<text x="287.5" y="185.6">K3</text>
<text x="28" y="189.6">sistema de emergência</text>
<text x="124.7" y="189.7">sistema de emergencia</text>
<text x="221.6" y="189.6">emergency system</text>
<text x="11.2" y="195.8">01S04</text>
<text x="28" y="195.8">Chave de ignição</text>
<text x="92.2" y="195.8">B10</text>
<text x="107.9" y="195.9">01S04</text>
<text x="124.7" y="195.9">Llave de ignición</text>
<text x="188.9" y="195.9">B10</text>
<text x="204.8" y="195.8">01S04</text>
<text x="221.6" y="195.8">Ignition switch</text>
<text x="285.8" y="195.8">B10</text>
<text x="11.2" y="202.1">10S01</text>
<text x="28" y="202.1">Interruptor de bloqueio da partida</text>
<text x="92.7" y="202.1">k13</text>
<text x="107.9" y="202.2">10S01</text>
<text x="124.7" y="202.2">Interruptor de bloqueo del arranque</text>
<text x="189.4" y="202.2">k13</text>
<text x="204.8" y="202.1">10S01</text>
<text x="221.6" y="202.1">Engine compartment interlock</text>
<text x="286.3" y="202.1">k13</text>
<text x="28" y="206.1">na tampa traseira</text>
<text x="124.7" y="206.2">en la tapa trasera</text>
<text x="221.6" y="206">switch</text>
<text x="11.2" y="212.3">X2811</text>
<text x="28" y="212.3">Conexão para encarroçador</text>
<text x="92.7" y="212.3">k15</text>
<text x="107.9" y="212.4">X2811</text>
<text x="124.7" y="212.4">Conexión para montaje de</text>
<text x="189.4" y="212.4">k15</text>
<text x="204.8" y="212.3">X2811</text>
<text x="221.6" y="212.3">Spare connector for body builder</text>
<text x="286.3" y="212.3">k15</text>
<text x="11.2" y="218.5">A</text>
<text x="28" y="218.5">Válido para sistema de emergência</text>
<text x="93.9" y="218.5">E3</text>
<text x="124.7" y="216.4">carrocería</text>
<text x="204.8" y="218.5">A</text>
<text x="221.6" y="218.5">Valid for emergency system</text>
<text x="287.5" y="218.5">E3</text>
<text x="11.2" y="224.8">B</text>
<text x="28" y="224.8">Válido para relé eletromagnético</text>
<text x="93.9" y="224.8">E5</text>
<text x="107.9" y="222.7">A</text>
<text x="124.7" y="222.7">Válido para sistema de emergencia</text>
<text x="190.6" y="222.7">E3</text>
<text x="204.8" y="224.8">B</text>
<text x="221.6" y="224.8">Valid for electromagnetic relay</text>
<text x="287.5" y="224.8">E5</text>
<text x="28" y="228.8">sem sistema de emergência</text>
<text x="107.9" y="228.9">B</text>
<text x="124.7" y="228.9">Válido para relé electromagnético</text>
<text x="124.7" y="233.2">sin sistema de emergencia</text>
<text x="190.6" y="228.9">E5</text>
<text x="221.6" y="228.8">without emergency system</text>
</g>
<g font-size="3.2" fill="#231f20">
<text x="123.3" y="31.6">01S04</text>
<text x="27.8" y="63.8">A</text>
<text x="57.1" y="63.8">B</text>
<text x="197.2" y="92.9">01F14</text>
<text x="35.7" y="125">03K02</text>
<text x="65" y="125">01K05</text>
<text x="94.3" y="125">01K01</text>
<text x="123.2" y="125">01K09</text>
<text x="152.1" y="125">10S01</text>
<text x="182" y="125">X2811</text>
</g>
<g font-size="2.5" fill="#231f20">
<text x="138.6" y="27.9">15</text>
<text x="150.8" y="27.9">50</text>
<text x="161.7" y="27.9">R15</text>
<text x="176.8" y="27.9">30</text>
<text x="139.2" y="31.5">6/1</text>
<text x="142.2" y="35.7">2,5</text>
<text x="151.3" y="31.5">6/2</text>
<text x="154.6" y="35.7">1,5</text>
<text x="163.4" y="31.4">6/3</text>
<text x="166.6" y="35.7">1,5</text>
<text x="175.6" y="31.4">6/6</text>
<text x="142.4" y="41.3">ws</text>
<text x="143" y="38.5">rt</text>
<text x="154.9" y="38.5">ge</text>
<text x="154.9" y="41.3">gn</text>
<text x="166.8" y="41.3">ws</text>
<text x="167.4" y="38.5">rt</text>
<text x="192.2" y="38.4">2,5</text>
<text x="193" y="41.2">rt</text>
<text x="134.3" y="52.9">X0120(I)</text>
<text x="146.4" y="52.9">X0120(I)</text>
<text x="199.1" y="53.1">8/4(30)</text>
<text x="199.4" y="50.3">01S04</text>
<text x="134.9" y="55.7">8/1(15)</text>
<text x="142.2" y="58.5">2,5</text>
<text x="147" y="55.7">8/3(50)</text>
<text x="154.3" y="58.5">1,5</text>
<text x="205.5" y="57.4">2,5</text>
<text x="142.4" y="64.1">ws</text>
<text x="143" y="61.3">rt</text>
<text x="154.6" y="61.3">ge</text>
<text x="154.6" y="64.1">gn</text>
<text x="206.3" y="60.2">rt</text>
<text x="199.1" y="70.9">X0213</text>
<text x="145" y="73.3">X0212</text>
<text x="147.1" y="76.1">/7</text>
<text x="154.3" y="77.9">1,5</text>
<text x="157.1" y="73.3">X0212</text>
<text x="159.2" y="76.1">/9</text>
<text x="200.6" y="73.7">/10</text>
<text x="205.5" y="76.2">2,5</text>
<text x="154.6" y="80.7">ge</text>
<text x="154.6" y="83.5">gn</text>
<text x="206.3" y="79">rt</text>
<text x="148.1" y="93.2">X0216</text>
<text x="198.7" y="95.8">15A</text>
<text x="38.3" y="100.5">2,5</text>
<text x="67.6" y="100.5">2,5</text>
<text x="96.8" y="100.6">2,5</text>
<text x="125.7" y="100.7">2,5</text>
<text x="150.2" y="96">/4</text>
<text x="154.2" y="100.7">1,5</text>
<text x="183.8" y="101.3">1,5</text>
<text x="38.5" y="106.1">ws</text>
<text x="39.1" y="103.3">rt</text>
<text x="67.8" y="106.1">ws</text>
<text x="68.4" y="103.3">rt</text>
<text x="97" y="106.2">ws</text>
<text x="97.6" y="103.4">rt</text>
<text x="125.9" y="106.3">ws</text>
<text x="126.5" y="103.5">rt</text>
<text x="154.4" y="103.5">ge</text>
<text x="154.4" y="106.3">gn</text>
<text x="184.1" y="104.1">ge</text>
<text x="184.1" y="106.9">gn</text>
<text x="205.5" y="105.6">2,5</text>
<text x="34.6" y="113.4">87a</text>
<text x="65" y="113.4">86</text>
<text x="94.3" y="113.4">86</text>
<text x="123.2" y="113.4">86</text>
<text x="152.5" y="113.4">2</text>
<text x="182.2" y="113.4">5</text>
<text x="206.3" y="108.4">rt</text>
<text x="33.4" y="116.7">PE54.10-B-2000BF</text>
<text x="62.6" y="118.5">PE54.10-B-2000BD</text>
<text x="91.9" y="118.5">PE54.10-B-2000BC</text>
<text x="120.8" y="118.5">PE54.10-B-2000BC</text>
<text x="149.6" y="118.5">PE07.15-B-2002BB</text>
<text x="178.9" y="118.5">PE82.00-B-2260BB</text>
<text x="33.4" y="120.4">PE54.10-B-2000BE</text>
<text x="203.5" y="124.6">(KL.30)</text>
<text x="203.9" y="121.8">X0202</text>
<text x="199.8" y="132.8">PE15.30-B-2025BB</text>
</g>
<g font-size="2.1" fill="#231f20">
<text x="17.6" y="7.3">1</text>
<text x="29.2" y="7.3">2</text>
<text x="40.9" y="7.3">3</text>
<text x="52.6" y="7.2">4</text>
<text x="64.3" y="7.2">5</text>
<text x="76.1" y="7.2">6</text>
<text x="87.8" y="7.2">7</text>
<text x="99.4" y="7.2">8</text>
<text x="111.2" y="7.2">9</text>
<text x="122.3" y="7.2">10</text>
<text x="133.9" y="7.3">11</text>
<text x="145.6" y="7.3">12</text>
<text x="157.2" y="7.2">13</text>
<text x="169" y="7.2">14</text>
<text x="180.6" y="7.2">15</text>
<text x="192.4" y="7.2">16</text>
<text x="204.1" y="7.2">17</text>
<text x="215.8" y="7.2">18</text>
<text x="10.2" y="14.3">A</text>
<text x="223.3" y="12.3">A</text>
<text x="223.3" y="24">B</text>
<text x="10.2" y="26">B</text>
<text x="131.5" y="25.4">0 1 2 3</text>
<text x="223.3" y="35.8">C</text>
<text x="10.1" y="37.8">C</text>
<text x="223.3" y="47.4">D</text>
<text x="10.2" y="49.4">D</text>
<text x="223.3" y="59.1">E</text>
<text x="10.2" y="61">E</text>
<text x="223.4" y="70.8">F</text>
<text x="10.3" y="72.8">F</text>
<text x="223.2" y="82.6">G</text>
<text x="10.1" y="84.5">G</text>
<text x="223.3" y="94.3">H</text>
<text x="10.2" y="96.3">H</text>
<text x="10.4" y="107.9">J</text>
<text x="223.5" y="105.9">J</text>
<text x="10.2" y="119.7">K</text>
<text x="223.3" y="117.7">K</text>
<text x="10.3" y="131.3">L</text>
<text x="223.4" y="129.3">L</text>
<text x="17.6" y="136">1</text>
<text x="29.2" y="136">2</text>
<text x="40.9" y="136">3</text>
<text x="52.6" y="135.9">4</text>
<text x="64.3" y="135.9">5</text>
<text x="76.1" y="135.9">6</text>
<text x="87.8" y="135.9">7</text>
<text x="99.4" y="135.9">8</text>
<text x="111.2" y="135.9">9</text>
<text x="122.3" y="135.9">10</text>
<text x="133.9" y="136">11</text>
<text x="145.6" y="136">12</text>
<text x="157.2" y="135.9">13</text>
<text x="169" y="135.9">14</text>
<text x="180.6" y="135.9">15</text>
<text x="192.4" y="135.9">16</text>
<text x="204.1" y="135.9">17</text>
<text x="215.8" y="135.9">18</text>
</g>
</svg>
